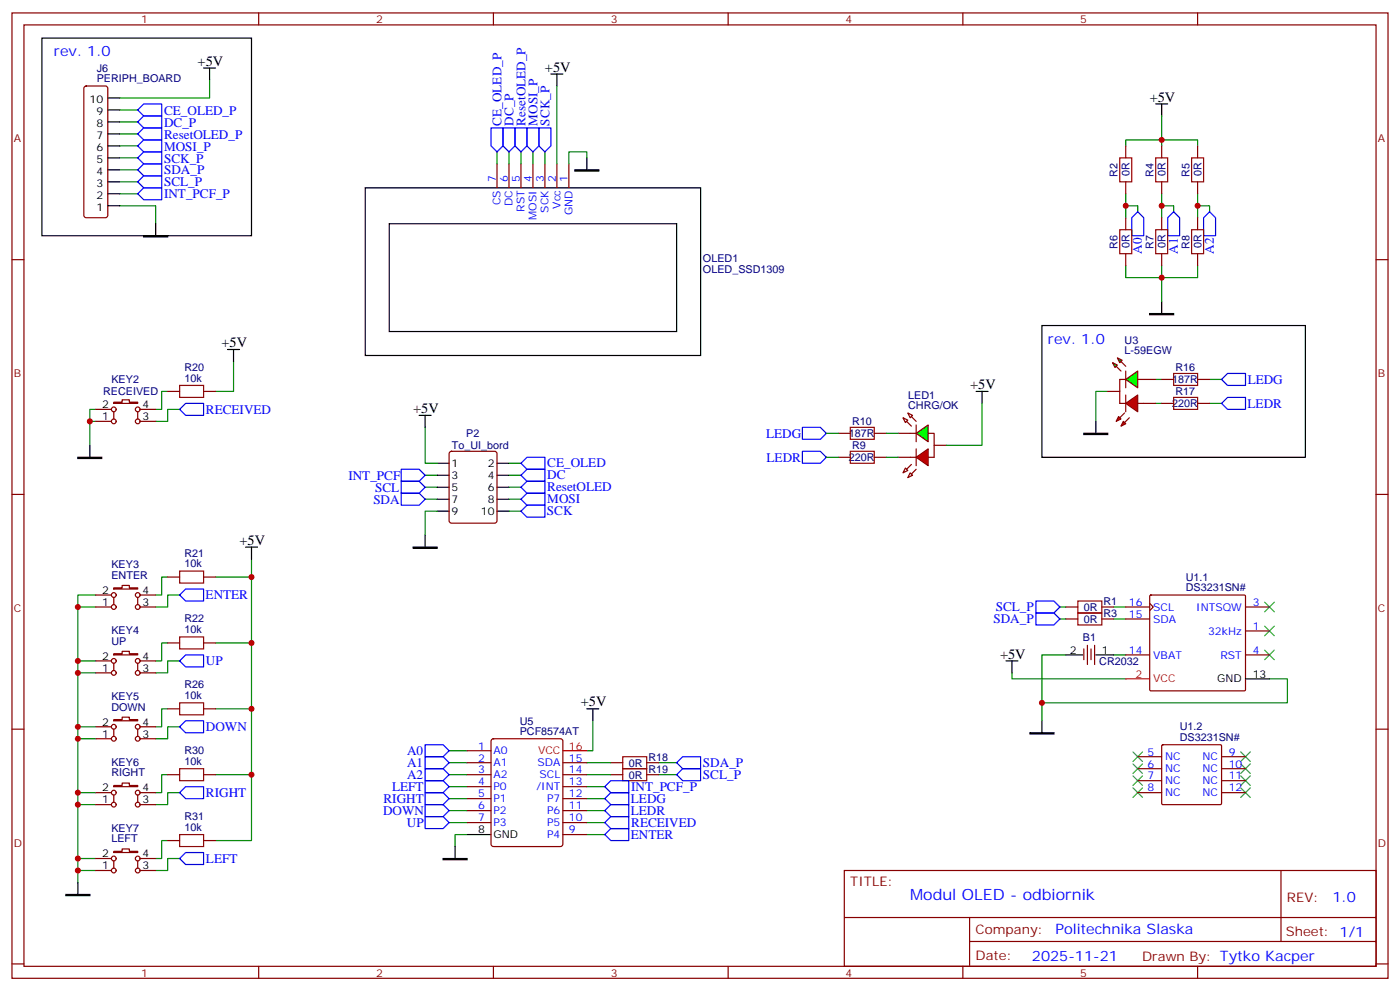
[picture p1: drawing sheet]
<svg xmlns="http://www.w3.org/2000/svg" width="412mm" height="292mm" viewBox="0 0 412 292" stroke-linecap="round" stroke-linejoin="round" font-family="sans-serif">
<g fill="none" stroke="#870000" stroke-width=".35">
<path d="M3.5 3.8h405.4v284.3h-405.4zM7.1 7.3h398.2v277.3h-398.2zM76.2 3.8v3.5M145.3 3.8v3.5M214.5 3.8v3.5M283.6 3.8v3.5M352.8 3.8v3.5M24.9 25.5l.5-.2h5.6l.5 .2 .2 .5v37.4l-.2 .5-.5 .2h-5.6l-.5-.2-.2-.5v-37.4zM146.4 48.3v7M149.9 48.3v7M153.5 48.3v7M157 48.3v7"/>
<path d="M160.5 48.3v7M164 48.3v7M167.6 48.3v7M3.5 76.5h3.6M405.3 76.5h3.6M33.5 118.5h2.5v-.7h2.1v.7h2.5v.3h-7.1zM49.4 115.3h3.5M60 115.3h3.5M326.3 115.3h3.5M329.8 111.8v7M336.9 118.8h3.5M336.9 111.8h3.5"/>
<path d="M342.2 118.8h3.5M342.2 111.8h3.5M352.8 118.8h3.5M352.8 111.8h3.5M28.2 124.1h4.6M28.2 120.6h4.6M33.5 121.3v2.1M40.6 121.3v2.1M41.3 124.1h4.6M41.3 120.6h4.6M3.5 145.6h3.6M405.3 145.6h3.6"/>
<path d="M28.2 178.8h4.6M28.2 175.3h4.6M33.5 173.1h2.5v-.7h2.1v.7h2.5v.4h-7.1zM33.5 176v2.1M40.6 176v2.1M41.3 178.8h4.6M41.3 175.3h4.6M49.4 170h3.5M60 170h3.5M28.2 198.2h4.6M28.2 194.7h4.6M33.5 192.5h2.5v-.7h2.1v.7h2.5v.4h-7.1z"/>
<path d="M33.5 195.4v2.1M40.6 195.4v2.1M41.3 198.2h4.6M41.3 194.7h4.6M49.4 189.4h3.5M60 189.4h3.5M3.5 214.8h3.6M28.2 217.6h4.6M28.2 214.1h4.6M33.5 211.9h2.5v-.7h2.1v.7h2.5v.4h-7.1zM33.5 214.8v2.1M40.6 214.8v2.1"/>
<path d="M41.3 217.6h4.6M41.3 214.1h4.6M49.4 208.8h3.5M60 208.8h3.5M144.9 217.8l.4-.2h19.8l.7 .4v30.6l-.5 .7h-20l-.6-.4-.1-30.6zM405.3 214.8h3.6M28.2 237h4.6M28.2 233.5h4.6M33.5 231.4h2.5v-.8h2.1v.8h2.5v.3h-7.1zM33.5 234.2v2.1M40.6 234.2v2.1M41.3 237h4.6"/>
<path d="M41.3 233.5h4.6M49.4 228.2h3.5M60 228.2h3.5M137.6 228.2h7M137.6 224.6h7M137.6 221.1h7M137.6 231.7h7M137.6 235.2h7M137.6 238.8h7M165.8 228.2h7.1M165.8 224.6h7.1M165.8 231.7h7.1"/>
<path d="M165.8 235.2h7.1M165.8 238.8h7.1M179.9 228.2h3.5M179.9 224.6h3.5M190.5 228.2h3.5M190.5 224.6h3.5M28.2 256.4h4.6M28.2 252.9h4.6M33.5 250.8h2.5v-.8h2.1v.8h2.5v.3h-7.1zM33.5 253.6v2.1M40.6 253.6v2.1M41.3 256.4h4.6"/>
<path d="M41.3 252.9h4.6M49.4 247.6h3.5M60 247.6h3.5M137.6 242.3h7M165.8 242.3h7.1M165.8 245.8h7.1M248.7 256.4h156.6v28.2h-156.6zM377.3 256.4v20.9M248.7 270.2h156.5M285.6 277.3h119.6M285.6 270.2v14.2M3.5 283.9h3.6"/>
<path d="M76.2 284.6v3.5M145.3 284.6v3.5M214.5 284.6v3.5M283.6 284.6v3.5M352.8 284.6v3.5M405.3 283.9h3.6"/>
<circle cx="33.5" cy="120.6" r=".71"/>
<circle cx="33.5" cy="124.1" r=".71"/>
<circle cx="40.6" cy="120.6" r=".71"/>
<circle cx="40.6" cy="124.1" r=".71"/>
<circle cx="33.5" cy="175.3" r=".71"/>
<circle cx="33.5" cy="178.8" r=".71"/>
<circle cx="40.6" cy="178.8" r=".71"/>
<circle cx="40.6" cy="175.3" r=".71"/>
<circle cx="33.5" cy="198.2" r=".71"/>
<circle cx="33.5" cy="194.7" r=".71"/>
<circle cx="40.6" cy="198.2" r=".71"/>
<circle cx="40.6" cy="194.7" r=".71"/>
<circle cx="33.5" cy="217.6" r=".71"/>
<circle cx="33.5" cy="214.1" r=".71"/>
<circle cx="40.6" cy="217.6" r=".71"/>
<circle cx="40.6" cy="214.1" r=".71"/>
<circle cx="33.5" cy="237" r=".71"/>
<circle cx="33.5" cy="233.5" r=".71"/>
<circle cx="40.6" cy="237" r=".71"/>
<circle cx="40.6" cy="233.5" r=".71"/>
<circle cx="33.5" cy="256.4" r=".71"/>
<circle cx="33.5" cy="252.9" r=".71"/>
<circle cx="40.6" cy="252.9" r=".71"/>
<circle cx="40.6" cy="256.4" r=".71"/>
</g>
<g fill="none" stroke="#008700" stroke-width=".35">
<path d="M35.3 32.4h5.3M35.3 35.9h5.3M35.3 39.4h5.3M61.7 23.6v5.3h-26.4M164 25.3v23M35.3 43h5.3M35.3 46.5h5.3M35.3 50h5.3M35.3 53.6h5.3M35.3 57.1h5.3M146.4 44.7v3.6M149.9 44.7v3.6"/>
<path d="M153.5 44.7v3.6M157 44.7v3.6M160.5 44.7v3.6M172.9 46.5v-1.8h-5.3v3.6M331.6 43v-1.8h21.2v1.8M35.3 60.6h10.6v5.3M49.4 115.3h-1.8v5.3h-1.7M68.8 106.5v8.8h-5.3M326.3 115.3h-3.5v8.8M340.4 111.8h1.8M340.4 118.8h1.8M356.3 111.8h3.5"/>
<path d="M356.3 118.8h3.5M26.5 124.1v7.1M28.2 120.6h-1.7v3.5h1.7M52.9 120.6h-3.5v3.5h-3.5M22.9 178.8h5.3M28.2 175.3h-5.3v84.6M49.4 170h-1.8v5.3h-1.7M52.9 175.3h-3.5v3.5h-3.5M63.5 170h10.6M74.1 164.7v82.9h-10.6M22.9 194.7h5.3M22.9 198.2h5.3"/>
<path d="M49.4 189.4h-1.8v5.3h-1.7M52.9 194.7h-3.5v3.5h-3.5M63.5 189.4h10.6M22.9 214.1h5.3M22.9 217.6h5.3M49.4 208.8h-1.8v5.3h-1.7M52.9 214.1h-3.5v3.5h-3.5M63.5 208.8h10.6M174.6 212.3v8.8h-1.7M22.9 233.5h5.3M22.9 237h5.3M49.4 228.2h-1.8v5.3h-1.7"/>
<path d="M52.9 233.5h-3.5v3.5h-3.5M63.5 228.2h10.6M132.3 228.2h5.3M132.3 221.1h5.3M132.3 224.6h5.3M132.3 231.7h5.3M132.3 238.8h5.3M132.3 235.2h5.3M172.9 228.2h7M172.9 224.6h7M172.9 231.7h5.3M172.9 238.8h5.3"/>
<path d="M172.9 235.2h5.3M194 228.2h5.3M194 224.6h5.3M22.9 252.9h5.3M22.9 256.4h5.3M49.4 247.6h-1.8v5.3h-1.7M52.9 252.9h-3.5v3.5h-3.5M132.3 242.3h5.3M137.6 245.8h-3.5v3.5M172.9 242.3h5.3M172.9 245.8h5.3"/>
</g>
<g fill="none" stroke="#000" stroke-width=".35">
<path d="M31.7 39.4h3.6M31.7 35.9h3.6M31.7 32.4h3.6M31.7 28.9h3.6M31.7 57.1h3.6M31.7 53.6h3.6M31.7 50h3.6M31.7 46.5h3.6M31.7 43h3.6M107.6 55.3h98.8v49.4h-98.8zM31.7 60.6h3.6M114.7 65.9h84.6v31.7h-84.6z"/>
<path d="M137.6 245.8h7"/>
</g>
<g fill="none" stroke="#00f" stroke-width=".35">
<path d="M40.6 32.4l1.7-1.8h5.3v3.5h-5.3zM40.6 35.9l1.7-1.8h5.3v3.6h-5.3zM40.6 39.4l1.7-1.7h5.3v3.5h-5.3zM144.6 37.7h3.6v5.3l-1.8 1.7-1.8-1.7zM148.2 37.7h3.5v5.3l-1.8 1.7-1.7-1.7zM151.7 37.7h3.5v5.3l-1.7 1.7-1.8-1.7zM155.2 37.7h3.5v5.3l-1.7 1.7-1.8-1.7zM158.7 37.7h3.6v5.3l-1.8 1.7-1.8-1.7zM40.6 43l1.7-1.8h5.3v3.5h-5.3zM40.6 46.5l1.7-1.8h5.3v3.6h-5.3zM40.6 50l1.7-1.7h5.3v3.5h-5.3zM40.6 53.6l1.7-1.8h5.3v3.5h-5.3z"/>
<path d="M40.6 57.1l1.7-1.8h5.3v3.5h-5.3zM52.9 120.6l1.8-1.8h5.3v3.5h-5.3zM54.7 173.5h5.3v3.5h-5.3l-1.8-1.7zM54.7 192.9h5.3v3.5h-5.3l-1.8-1.7zM54.7 212.3h5.3v3.5h-5.3l-1.8-1.7zM125.2 219.4h5.3l1.8 1.7-1.8 1.8h-5.3zM52.9 233.5l1.8-1.8h5.3v3.5h-5.3zM125.2 226.4h5.3l1.8 1.8-1.8 1.7h-5.3zM125.2 222.9h5.3l1.8 1.7-1.8 1.8h-5.3zM125.2 237h5.3l1.8 1.8-1.8 1.7h-5.3zM125.2 233.5h5.3l1.8 1.7-1.8 1.8h-5.3zM125.2 229.9h5.3l1.8 1.8-1.8 1.8h-5.3z"/>
<path d="M178.2 235.2l1.7-1.7h5.3v3.5h-5.3zM178.2 238.8l1.7-1.8h5.3v3.5h-5.3zM178.2 231.7l1.7-1.8h5.3v3.6h-5.3zM199.3 224.6l1.8-1.7h5.3v3.5h-5.3zM199.3 228.2l1.8-1.8h5.3v3.5h-5.3zM54.7 251.1h5.3v3.5h-5.3l-1.8-1.7zM125.2 240.5h5.3l1.8 1.8-1.8 1.8h-5.3zM178.2 242.3l1.7-1.8h5.3v3.6h-5.3zM178.2 245.8l1.7-1.7h5.3v3.5h-5.3z"/>
</g>
<path d="M52.9 113.5h7.1v3.6h-7.1zM345.7 117.1h7.1v3.5h-7.1zM345.7 110h7.1v3.5h-7.1zM52.9 168.2h7.1v3.5h-7.1zM52.9 187.6h7.1v3.5h-7.1zM52.9 207h7.1v3.5h-7.1zM52.9 226.4h7.1v3.5h-7.1zM183.4 226.4h7.1v3.5h-7.1zM183.4 222.9h7.1v3.5h-7.1zM52.9 245.8h7.1v3.5h-7.1z" fill="none" stroke="#a10000" stroke-width=".35"/>
<path d="M165.8 221.1h7.1" fill="none" stroke="#f00" stroke-width=".35"/>
<path d="M331.6 111.8l3.5-2.5v4.9z" fill="#0f0" stroke="#870000" stroke-width=".35"/>
<path d="M329.8 111.8h1.8M331.6 109.3v4.9M335.1 111.8h1.8" fill="none" stroke="#870000" stroke-width=".35"/>
<g fill="#870000" stroke="#870000" stroke-width=".35">
<path d="M330.2 106.5l1.4 1.4z"/>
<path d="M328.8 107.9l1.4 1.4z"/>
</g>
<g fill="#0f0" stroke="#870000" stroke-width=".35">
<path d="M329.1 105.4l1.5 .7-.8 .7z"/>
<path d="M327.7 106.8l1.4 .7-.7 .7z"/>
</g>
<path d="M331.6 118.8l3.5-2.5v5z" fill="#f00" stroke="#870000" stroke-width=".35"/>
<path d="M329.8 118.8h1.8M331.6 116.3v5M335.1 118.8h1.8" fill="none" stroke="#870000" stroke-width=".35"/>
<g fill="#870000" stroke="#870000" stroke-width=".35">
<path d="M332.7 123l-1.4 1.5z"/>
<path d="M329.8 123l1.5-1.4z"/>
</g>
<g fill="#f00" stroke="#870000" stroke-width=".35">
<path d="M330.9 124.1l.7 .7-1.4 .7z"/>
<path d="M329.5 122.7l.7 .7-1.4 .7z"/>
</g>
<g fill="none" stroke="#008700" stroke-width=".35">
<path d="M331.6 57.1v7M342.2 41.2v1.8M342.2 57.1v7M352.8 57.1v7M331.6 60.6h3.5v1.8M331.6 78.2v3.6h21.2v-3.6M342.2 60.6h3.5v1.8M342.2 78.2v3.6M352.8 60.6h3.5v1.8M312.2 178.8h1.8M328.1 178.8h3.5M298.1 198.2v1.8h33.5"/>
<path d="M312.2 182.3h1.8M314 192.9h-7.1v14.1h72.3v-7h-5.3M328.1 182.3h3.5M328.1 192.9h3.5"/>
</g>
<path d="M333.4 64.1l1.7-1.7 1.8 1.7v5.3h-3.5zM345.7 62.4l1.8 1.7v5.3h-3.5v-5.3zM356.3 62.4l1.8 1.7v5.3h-3.6v-5.3zM359.8 111.8l1.8-1.8h5.3v3.5h-5.3zM359.8 118.8l1.8-1.7h5.3v3.5h-5.3zM305.2 177h5.2l1.8 1.8-1.8 1.8h-5.2zM305.2 180.6h5.2l1.8 1.7-1.8 1.8h-5.2z" fill="none" stroke="#00f" stroke-width=".35"/>
<g fill="none" stroke="#3c3" stroke-width=".35">
<path d="M372.5 177.4l2.9 2.8M375.4 177.4l-2.9 2.8M372.5 191.5l2.9 2.8M372.5 184.4l2.9 2.9M375.4 191.5l-2.9 2.8M375.4 184.4l-2.9 2.9M333.7 221.5l2.8 2.8M333.7 225l2.8 2.8M333.7 228.5l2.8 2.9M333.7 232.1l2.8 2.8M336.5 221.5l-2.8 2.8M336.5 225l-2.8 2.8"/>
<path d="M336.5 228.5l-2.8 2.9M336.5 232.1l-2.8 2.8M365.5 232.1l2.8 2.8M365.5 228.5l2.8 2.9M365.5 225l2.8 2.8M365.5 221.5l2.8 2.8M368.3 232.1l-2.8 2.8M368.3 228.5l-2.8 2.9M368.3 225l-2.8 2.8M368.3 221.5l-2.8 2.8"/>
</g>
<path d="M329.8 46.5h3.6v7.1h-3.6zM340.4 46.5h3.6v7.1h-3.6zM351 46.5h3.5v7.1h-3.5zM329.8 67.7h3.6v7h-3.6zM340.4 67.7h3.6v7h-3.6zM351 67.7h3.5v7h-3.5zM317.5 177h7.1v3.6h-7.1zM317.5 180.6h7.1v3.5h-7.1z" fill="none" stroke="#a10000" stroke-width=".35"/>
<g fill="none" stroke="#870000" stroke-width=".35">
<path d="M331.6 43v3.5M331.6 53.6v3.5M342.2 43v3.5M342.2 53.6v3.5M352.8 43v3.5M352.8 53.6v3.5M331.6 64.1v3.6M331.6 74.7v3.5M342.2 64.1v3.6M342.2 74.7v3.5M352.8 64.1v3.6M352.8 74.7v3.5"/>
<path d="M266.7 137.9l.7 .7-1.4 .7zM268.1 139.3l.7 .7-1.4 .7zM268.1 134.7h1.8M269.9 132.2v5M273.4 134.7h1.8M314 178.8h3.5M324.6 178.8h3.5M331.6 178.8h7.1M338.7 177.7l1 1.1-1 1M338.7 175.4l.3-.1h27.7l.2 .3-.1 27.7-.3 .2-27.7-.1-.1-.3zM366.9 178.8h7M314 182.3h3.5"/>
<path d="M319.3 191.1v3.2M320.3 190.1v5.6M321.4 191.1v3.2M322.4 190.1v5.6M324.6 182.3h3.5M331.6 182.3h7.1M331.6 192.9h7.1M366.9 185.8h7M366.9 192.9h7M342.3 219.5l.2-.1h17.2l.1 .3v17.1l-.3 .2-17.1-.1-.2-.3zM335.1 222.9h7.1M335.1 226.4h7.1"/>
<path d="M335.1 229.9h7.1M335.1 233.5h7.1M359.8 222.9h7.1M359.8 226.4h7.1M359.8 229.9h7.1M359.8 233.5h7.1"/>
</g>
<path d="M306.9 95.9h77.6v38.8h-77.6zM314 192.9h4.9M322.8 192.9h5.3M366.9 200h7" fill="none" stroke="#000" stroke-width=".35"/>
<path d="M331.6 200h7.1" fill="none" stroke="#f00" stroke-width=".35"/>
<g fill="#870000" stroke="#870000" stroke-width=".35">
<path d="M268.5 136.8l-1.4 1.4z"/>
<path d="M269.9 138.2l-1.4 1.4z"/>
</g>
<path d="M269.9 134.7l3.5-2.5v5z" fill="#f00" stroke="#870000" stroke-width=".35"/>
<path d="M264.6 134.7h3.5M264.6 127.6h3.5M275.2 131.2h3.5" fill="none" stroke="#870000" stroke-width=".35"/>
<path d="M269.9 127.6l3.5-2.4v4.9z" fill="#0f0" stroke="#870000" stroke-width=".35"/>
<path d="M132.5 133.1l.5-.2h12.7l.6 .5 .1 20-.5 .6-12.9 .1-.7-.5v-20zM246.9 127.6h3.6M246.9 134.7h3.6M257.5 127.6h3.6M257.5 134.7h3.6M266 123l1.4 .8-.7 .7zM267.4 121.6l1.4 .7-.7 .7zM268.1 127.6h1.8M269.9 125.2v4.9M273.4 127.6h1.8v7.1" fill="none" stroke="#870000" stroke-width=".35"/>
<g fill="#870000" stroke="#870000" stroke-width=".35">
<path d="M268.5 122.7l1.4 1.4z"/>
<path d="M267.1 124.1l1.4 1.4z"/>
</g>
<path d="M250.5 132.9h7v3.6h-7zM250.5 125.9h7v3.5h-7z" fill="none" stroke="#a10000" stroke-width=".35"/>
<g fill="none" stroke="#008700" stroke-width=".35">
<path d="M342.2 34.1v7.1M342.2 81.8v7M289.3 118.8v12.4h-10.6M125.2 125.9v10.6h3.6M125.2 140h3.6M149.9 140h3.6M149.9 136.5h3.6M243.4 127.6h3.5M243.4 134.7h3.5M261.1 127.6h3.5M261.1 134.7h3.5M125.2 147h3.6"/>
<path d="M125.2 143.5h3.6M128.8 150.6h-3.6v7M149.9 150.6h3.6M149.9 147h3.6M149.9 143.5h3.6M306.9 207v5.3"/>
</g>
<path d="M118.2 138.2h5.3l1.7 1.8-1.7 1.7h-5.3zM153.5 140l1.7-1.8h5.3v3.5h-5.3zM153.5 136.5l1.7-1.8h5.3v3.5h-5.3zM236.4 132.9h5.3l1.7 1.8-1.7 1.8h-5.3zM236.4 125.9h5.3l1.7 1.7-1.7 1.8h-5.3zM118.2 141.7h5.3l1.7 1.8-1.7 1.8h-5.3zM118.2 145.3h5.3l1.7 1.7-1.7 1.8h-5.3zM153.5 150.6l1.7-1.8h5.3v3.5h-5.3zM153.5 147l1.7-1.7h5.3v3.5h-5.3zM153.5 143.5l1.7-1.8h5.3v3.6h-5.3z" fill="none" stroke="#00f" stroke-width=".35"/>
<g fill="none" stroke="#000" stroke-width=".35">
<path d="M12.3 11.2h61.8v58.2h-61.8zM60 20h3.5M61.7 20v3.6M162.3 21.8h3.5M164 21.8v3.5M340.4 30.6h3.6M342.2 30.6v3.5M172.9 46.5v3.5M45.9 65.9v3.5M342.2 88.8v3.6M67 102.9h3.6M68.8 102.9v3.6"/>
<path d="M287.5 115.3h3.5M289.3 115.3v3.5M26.5 131.2v3.5M123.5 122.3h3.5M125.2 122.3v3.6M128.8 136.5h3.5M128.8 140h3.5M146.4 136.5h3.5M146.4 140h3.5M322.8 124.1v3.5M125.2 157.6v3.5M128.8 143.5h3.5"/>
<path d="M128.8 147h3.5M128.8 150.6h3.5M146.4 143.5h3.5M146.4 147h3.5M146.4 150.6h3.5M72.3 161.1h3.5M74.1 161.1v3.6M296.3 194.7h3.6M298.1 194.7v3.5M172.9 208.8h3.5M174.6 208.8v3.5M306.9 212.3v3.5"/>
<path d="M22.9 259.9v3.6M134.1 249.3v3.6"/>
</g>
<path d="M169.3 50h7.1v.4h-7.1zM42.3 69.4h7.1v.4h-7.1zM338.7 92.4h7v.3h-7zM22.9 134.7h7.1v.3h-7.1zM319.3 127.6h7v.4h-7zM121.7 161.1h7.1v.4h-7.1zM303.4 215.8h7v.4h-7zM130.5 252.9h7.1v.3h-7.1zM19.4 263.5h7.1v.3h-7.1z" fill="#000" stroke="#000" stroke-width=".35"/>
<g fill="#c00">
<circle cx="22.9" cy="256.4" r=".88"/>
<circle cx="22.9" cy="252.9" r=".88"/>
<circle cx="22.9" cy="237" r=".88"/>
<circle cx="22.9" cy="233.5" r=".88"/>
<circle cx="22.9" cy="217.6" r=".88"/>
<circle cx="22.9" cy="214.1" r=".88"/>
<circle cx="22.9" cy="198.2" r=".88"/>
<circle cx="22.9" cy="194.7" r=".88"/>
<circle cx="22.9" cy="178.8" r=".88"/>
<circle cx="74.1" cy="228.2" r=".88"/>
<circle cx="74.1" cy="208.8" r=".88"/>
<circle cx="74.1" cy="189.4" r=".88"/>
<circle cx="74.1" cy="170" r=".88"/>
<circle cx="26.5" cy="124.1" r=".88"/>
<circle cx="352.8" cy="60.6" r=".88"/>
<circle cx="342.2" cy="60.6" r=".88"/>
<circle cx="331.6" cy="60.6" r=".88"/>
<circle cx="342.2" cy="41.2" r=".88"/>
<circle cx="342.2" cy="81.8" r=".88"/>
<circle cx="306.9" cy="207" r=".88"/>
</g>
<text font-size="4.6" fill="#00f" x="268.1" y="265.2">Modul OLED - odbiornik</text>
<g font-size="4.2" fill="#00f">
<text x="15.9" y="16.5">rev. 1.0</text>
<text x="308.7" y="101.2">rev. 1.0</text>
<text x="392.5" y="265.7">1.0</text>
<text x="310.9" y="275.2">Politechnika Slaska</text>
<text x="304" y="283">2025-11-21</text>
</g>
<g font-size="4.2">
<text x="58.2" y="19.3">+5V</text>
<text x="160.5" y="21.1">+5V</text>
<text x="338.7" y="29.9">+5V</text>
<text x="65.3" y="102.2">+5V</text>
<text x="285.8" y="114.6">+5V</text>
<text x="121.7" y="121.6">+5V</text>
<text x="70.6" y="160.4">+5V</text>
<text x="294.6" y="194">+5V</text>
<text x="171.1" y="208.1">+5V</text>
</g>
<g font-size="3.9" fill="#00f">
<text x="48.3" y="33.7">CE_OLED_P</text>
<text x="48.3" y="37.3">DC_P</text>
<text x="48.3" y="40.8">ResetOLED_P</text>
<text x="147.7" y="37" transform="rotate(-90 147.7 37)">CE_OLED_P</text>
<text x="151.3" y="37" transform="rotate(-90 151.3 37)">DC_P</text>
<text x="154.8" y="37" transform="rotate(-90 154.8 37)">ResetOLED_P</text>
<text x="158.4" y="37" transform="rotate(-90 158.4 37)">MOSI_P</text>
<text x="161.9" y="37" transform="rotate(-90 161.9 37)">SCK_P</text>
<text x="48.3" y="44.3">MOSI_P</text>
<text x="48.3" y="47.9">SCK_P</text>
<text x="48.3" y="51.4">SDA_P</text>
<text x="48.3" y="54.9">SCL_P</text>
<text x="48.3" y="58.4">INT_PCF_P</text>
<text x="336.4" y="74.7" transform="rotate(-90 336.4 74.7)">A0</text>
<text x="347" y="74.7" transform="rotate(-90 347 74.7)">A1</text>
<text x="357.5" y="74.7" transform="rotate(-90 357.5 74.7)">A2</text>
<text x="367.5" y="113">LEDG</text>
<text x="60.7" y="121.8">RECEIVED</text>
<text x="367.5" y="120.1">LEDR</text>
<text x="225.7" y="129">LEDG</text>
<text x="161.2" y="137.7">CE_OLED</text>
<text x="225.8" y="136.1">LEDR</text>
<text x="102.6" y="141.3">INT_PCF</text>
<text x="161.2" y="141.2">DC</text>
<text x="110" y="148.4">SDA</text>
<text x="110.5" y="144.8">SCL</text>
<text x="161.2" y="148.3">MOSI</text>
<text x="161.2" y="144.7">ResetOLED</text>
<text x="161.1" y="151.8">SCK</text>
<text x="60.6" y="176.6">ENTER</text>
<text x="292.7" y="183.6">SDA_P</text>
<text x="293.3" y="180">SCL_P</text>
<text x="60.7" y="196">UP</text>
<text x="60.7" y="215.4">DOWN</text>
<text x="119.9" y="225.9">A1</text>
<text x="119.9" y="222.4">A0</text>
<text x="207.1" y="226">SDA_P</text>
<text x="115.5" y="233">LEFT</text>
<text x="119.9" y="229.4">A2</text>
<text x="185.9" y="233.1">INT_PCF_P</text>
<text x="207.1" y="229.5">SCL_P</text>
<text x="60.7" y="234.8">RIGHT</text>
<text x="113" y="236.5">RIGHT</text>
<text x="185.8" y="236.5">LEDG</text>
<text x="112.8" y="240.1">DOWN</text>
<text x="119.8" y="243.6">UP</text>
<text x="185.8" y="240">LEDR</text>
<text x="185.9" y="243.5">RECEIVED</text>
<text x="185.8" y="247.1">ENTER</text>
<text x="60.7" y="254.2">LEFT</text>
</g>
<g font-size="3.9" fill="#800">
<text x="250.5" y="261">TITLE:</text>
<text x="379.1" y="265.7">REV:</text>
<text x="287.4" y="275.2">Company:</text>
<text x="378.7" y="275.8">Sheet: 1/1</text>
<text x="287.4" y="282.9">Date:</text>
<text x="336.4" y="282.9">Drawn By: Tytko Kacper</text>
</g>
<g font-size="3.2" fill="#800">
<text x="41.6" y="6.8">1</text>
<text x="110.8" y="6.8">2</text>
<text x="179.9" y="6.8">3</text>
<text x="249.1" y="6.8">4</text>
<text x="318.2" y="6.8">5</text>
<text x="4.1" y="41.9">A</text>
<text x="405.9" y="41.9">A</text>
<text x="4.1" y="111.1">B</text>
<text x="405.9" y="111.1">B</text>
<text x="4.1" y="180.2">C</text>
<text x="405.9" y="180.2">C</text>
<text x="4.1" y="249.3">D</text>
<text x="405.9" y="249.3">D</text>
<text x="41.6" y="287.6">1</text>
<text x="110.8" y="287.6">2</text>
<text x="179.9" y="287.6">3</text>
<text x="249.1" y="287.6">4</text>
<text x="318.2" y="287.6">5</text>
</g>
<g font-size="3.2" fill="#000080">
<text x="28.5" y="21.1">J6</text>
<text x="28.5" y="24.3">PERIPH_BOARD</text>
<text x="329.2" y="52.1" transform="rotate(-90 329.2 52.1)">R2</text>
<text x="332.7" y="51.8" transform="rotate(-90 332.7 51.8)">0R</text>
<text x="339.8" y="52.1" transform="rotate(-90 339.8 52.1)">R4</text>
<text x="343.4" y="51.8" transform="rotate(-90 343.4 51.8)">0R</text>
<text x="350.4" y="52.1" transform="rotate(-90 350.4 52.1)">R5</text>
<text x="353.9" y="51.8" transform="rotate(-90 353.9 51.8)">0R</text>
<text x="207.1" y="77.3">OLED1</text>
<text x="329.2" y="73.3" transform="rotate(-90 329.2 73.3)">R6</text>
<text x="332.7" y="72.9" transform="rotate(-90 332.7 72.9)">0R</text>
<text x="339.8" y="73.3" transform="rotate(-90 339.8 73.3)">R7</text>
<text x="343.3" y="72.9" transform="rotate(-90 343.3 72.9)">0R</text>
<text x="350.4" y="73.3" transform="rotate(-90 350.4 73.3)">R8</text>
<text x="353.9" y="72.9" transform="rotate(-90 353.9 72.9)">0R</text>
<text x="207.1" y="80.5">OLED_SSD1309</text>
<text x="331.3" y="101.2">U3</text>
<text x="331.3" y="104.4">L-59EGW</text>
<text x="32.8" y="112.7">KEY2</text>
<text x="54.3" y="112.5">10k</text>
<text x="54.3" y="109.3">R20</text>
<text x="345.3" y="112.9">187R</text>
<text x="346.2" y="109.3">R16</text>
<text x="30.4" y="116.4">RECEIVED</text>
<text x="267.5" y="117.4">LED1</text>
<text x="345.3" y="120">220R</text>
<text x="346.2" y="116.4">R17</text>
<text x="251" y="125.2">R10</text>
<text x="267.5" y="120.6">CHRG/OK</text>
<text x="137.3" y="128.7">P2</text>
<text x="250.1" y="128.8">187R</text>
<text x="133.1" y="132.3">To_UI_bord</text>
<text x="250.1" y="135.8">220R</text>
<text x="251" y="132.3">R9</text>
<text x="32.8" y="167.3">KEY3</text>
<text x="54.3" y="167.1">10k</text>
<text x="54.3" y="164">R21</text>
<text x="32.8" y="170.5">ENTER</text>
<text x="349.3" y="171">U1.1</text>
<text x="319.3" y="179.9">0R</text>
<text x="325.1" y="178.2">R1</text>
<text x="349.3" y="174.2">DS3231SN#</text>
<text x="54.3" y="183.3">R22</text>
<text x="319.3" y="183.4">0R</text>
<text x="325.1" y="181.7">R3</text>
<text x="32.8" y="189.9">UP</text>
<text x="32.8" y="186.7">KEY4</text>
<text x="54.3" y="186.5">10k</text>
<text x="319" y="188.7">B1</text>
<text x="323.8" y="195.8">CR2032</text>
<text x="54.3" y="202.7">R26</text>
<text x="32.8" y="209.3">DOWN</text>
<text x="32.8" y="206.1">KEY5</text>
<text x="54.3" y="206">10k</text>
<text x="153.1" y="213.5">U5</text>
<text x="347.5" y="215.1">U1.2</text>
<text x="153.1" y="216.4">PCF8574AT</text>
<text x="347.5" y="218.3">DS3231SN#</text>
<text x="32.8" y="225.5">KEY6</text>
<text x="54.3" y="225.4">10k</text>
<text x="54.3" y="222.1">R30</text>
<text x="185.2" y="225.8">0R</text>
<text x="191" y="227.5">R19</text>
<text x="191" y="224">R18</text>
<text x="32.8" y="228.7">RIGHT</text>
<text x="185.2" y="229.3">0R</text>
<text x="32.8" y="244.9">KEY7</text>
<text x="54.3" y="244.8">10k</text>
<text x="54.3" y="241.5">R31</text>
<text x="32.8" y="248.1">LEFT</text>
</g>
<g font-size="3.2">
<text x="26.4" y="30.3">10</text>
<text x="28.4" y="33.8">9</text>
<text x="28.4" y="40.9">7</text>
<text x="28.4" y="37.3">8</text>
<text x="28.4" y="47.9">5</text>
<text x="28.4" y="44.4">6</text>
<text x="28.4" y="51.4">4</text>
<text x="28.4" y="58.5">2</text>
<text x="28.4" y="55">3</text>
<text x="28.4" y="62">1</text>
<text x="30.1" y="123.8">1</text>
<text x="30.1" y="120.2">2</text>
<text x="42" y="123.8">3</text>
<text x="42" y="120.2">4</text>
<text x="133" y="137.5">1</text>
<text x="143.7" y="137.5">2</text>
<text x="133" y="141">3</text>
<text x="143.7" y="141">4</text>
<text x="133" y="144.6">5</text>
<text x="133" y="148.1">7</text>
<text x="143.7" y="144.6">6</text>
<text x="143.7" y="148.1">8</text>
<text x="133" y="151.6">9</text>
<text x="141.7" y="151.6">10</text>
<text x="30.1" y="178.4">1</text>
<text x="30.1" y="174.9">2</text>
<text x="42" y="178.4">3</text>
<text x="42" y="174.9">4</text>
<text x="30.1" y="197.8">1</text>
<text x="30.1" y="194.3">2</text>
<text x="42" y="197.8">3</text>
<text x="42" y="194.3">4</text>
<text x="315.1" y="192.5">2</text>
<text x="324.6" y="192.5">1</text>
<text x="358.5" y="201">GND</text>
<text x="369" y="199.6">13</text>
<text x="30.1" y="213.7">2</text>
<text x="42" y="213.7">4</text>
<text x="30.1" y="217.2">1</text>
<text x="42" y="217.2">3</text>
<text x="30.1" y="233.1">2</text>
<text x="42" y="233.1">4</text>
<text x="30.1" y="236.6">1</text>
<text x="42" y="236.6">3</text>
<text x="140.9" y="245.5">8</text>
<text x="145.3" y="246.9">GND</text>
<text x="30.1" y="256">1</text>
<text x="30.1" y="252.5">2</text>
<text x="42" y="256">3</text>
<text x="42" y="252.5">4</text>
</g>
<g font-size="3.2" fill="#00f">
<text x="146" y="53.6" transform="rotate(-90 146 53.6)">7</text>
<text x="149.6" y="53.6" transform="rotate(-90 149.6 53.6)">6</text>
<text x="153.1" y="53.6" transform="rotate(-90 153.1 53.6)">5</text>
<text x="156.6" y="53.6" transform="rotate(-90 156.6 53.6)">4</text>
<text x="160.2" y="53.6" transform="rotate(-90 160.2 53.6)">3</text>
<text x="163.7" y="53.6" transform="rotate(-90 163.7 53.6)">2</text>
<text x="167.2" y="53.6" transform="rotate(-90 167.2 53.6)">1</text>
<text x="147.5" y="60.4" transform="rotate(-90 147.5 60.4)">CS</text>
<text x="151" y="60.7" transform="rotate(-90 151 60.7)">DC</text>
<text x="154.5" y="62.4" transform="rotate(-90 154.5 62.4)">RST</text>
<text x="158" y="64.7" transform="rotate(-90 158 64.7)">MOSI</text>
<text x="161.6" y="62.6" transform="rotate(-90 161.6 62.6)">SCK</text>
<text x="165.1" y="61.5" transform="rotate(-90 165.1 61.5)">Vcc</text>
<text x="168.6" y="63.3" transform="rotate(-90 168.6 63.3)">GND</text>
<text x="332.5" y="178.4">16</text>
<text x="339.7" y="179.8">SCL</text>
<text x="352.4" y="179.8">INTSQW</text>
<text x="369" y="178.4">3</text>
<text x="332.5" y="182">15</text>
<text x="339.7" y="183.4">SDA</text>
<text x="369" y="185.5">1</text>
<text x="355.9" y="186.9">32kHz</text>
<text x="332.5" y="192.5">14</text>
<text x="339.7" y="194">VBAT</text>
<text x="359.5" y="194">RST</text>
<text x="369" y="192.5">4</text>
<text x="140.9" y="220.8">1</text>
<text x="140.9" y="224.3">2</text>
<text x="140.9" y="227.8">3</text>
<text x="145.3" y="222.2">A0</text>
<text x="145.3" y="225.7">A1</text>
<text x="158.3" y="225.7">SDA</text>
<text x="167.6" y="227.8">14</text>
<text x="167.6" y="224.3">15</text>
<text x="338.1" y="222.5">5</text>
<text x="338.1" y="226.1">6</text>
<text x="343.3" y="223.9">NC</text>
<text x="343.3" y="227.5">NC</text>
<text x="354.2" y="223.9">NC</text>
<text x="354.2" y="227.5">NC</text>
<text x="361.9" y="222.5">9</text>
<text x="361.9" y="226.1">10</text>
<text x="140.9" y="231.4">4</text>
<text x="145.3" y="229.2">A2</text>
<text x="145.3" y="232.8">P0</text>
<text x="158" y="232.8">/INT</text>
<text x="159" y="229.2">SCL</text>
<text x="167.6" y="231.4">13</text>
<text x="338.1" y="229.6">7</text>
<text x="338.1" y="233.1">8</text>
<text x="343.3" y="231">NC</text>
<text x="354.2" y="231">NC</text>
<text x="361.9" y="229.6">11</text>
<text x="361.9" y="233.1">12</text>
<text x="140.9" y="234.9">5</text>
<text x="140.9" y="238.4">6</text>
<text x="145.3" y="236.3">P1</text>
<text x="145.3" y="239.8">P2</text>
<text x="161.2" y="239.8">P6</text>
<text x="161.2" y="236.3">P7</text>
<text x="167.6" y="238.4">11</text>
<text x="167.6" y="234.9">12</text>
<text x="343.3" y="234.5">NC</text>
<text x="354.2" y="234.5">NC</text>
<text x="140.9" y="241.9">7</text>
<text x="145.3" y="243.3">P3</text>
<text x="161.2" y="243.3">P5</text>
<text x="167.6" y="245.5">9</text>
<text x="167.6" y="241.9">10</text>
<text x="161.2" y="246.9">P4</text>
</g>
<g font-size="3.2" fill="#f00">
<text x="334.5" y="199.6">2</text>
<text x="339.7" y="201">VCC</text>
<text x="167.6" y="220.8">16</text>
<text x="158.5" y="222.2">VCC</text>
</g>
</svg>
